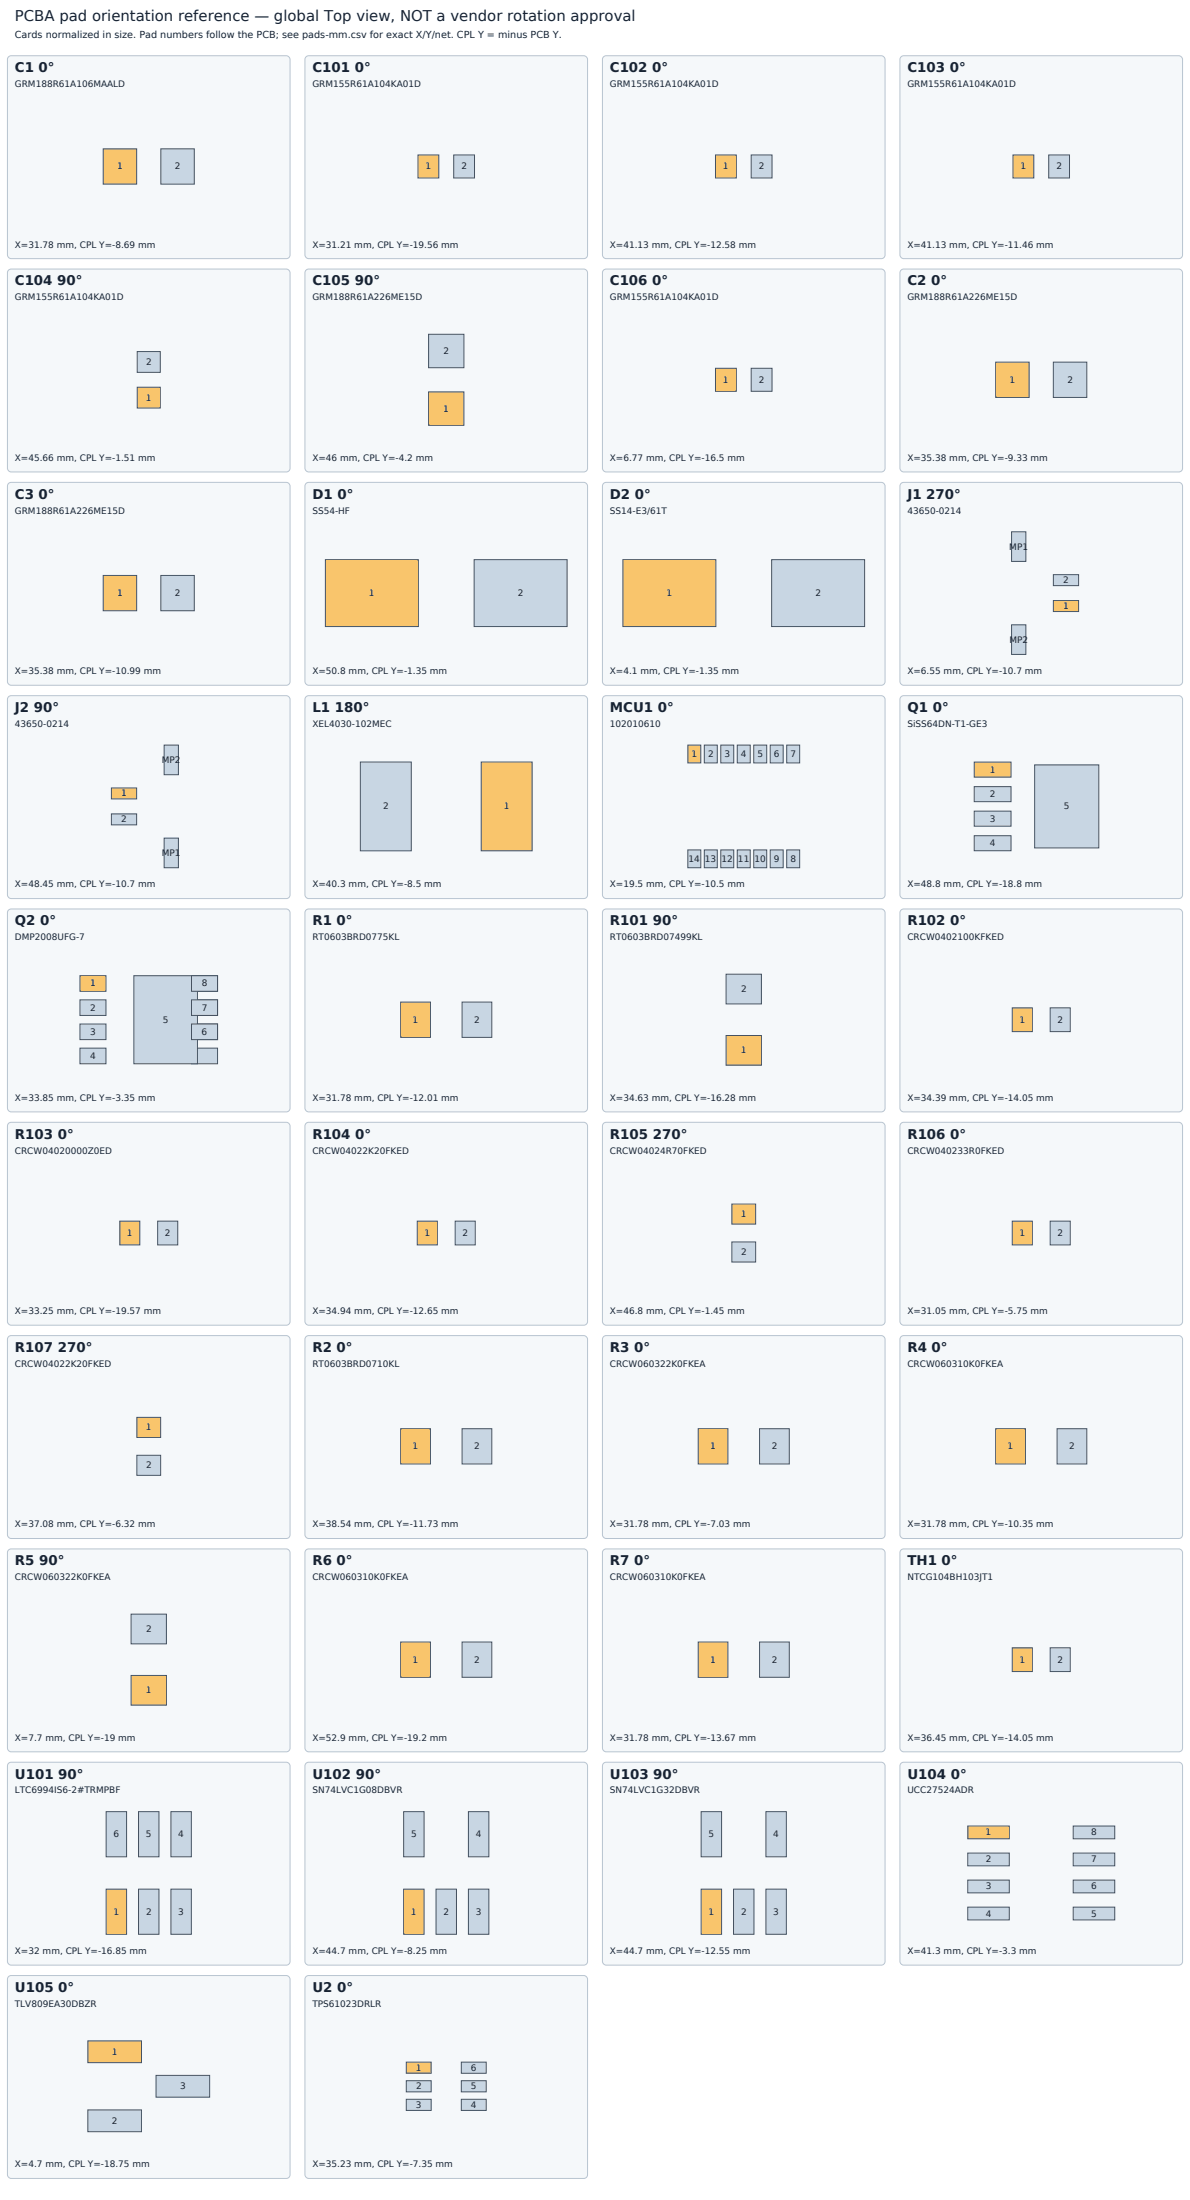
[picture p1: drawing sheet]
<svg xmlns="http://www.w3.org/2000/svg" width="423mm" height="783mm" viewBox="0 0 423 783" stroke-linecap="round" stroke-linejoin="round" font-family="sans-serif">
<path d="M2.9 20.4l1.1-.6h97.9l.7 .3 .6 1.1v69.6l-.3 .7-1 .6h-97.9l-.8-.3-.6-1v-69.6z" fill="#f5f8fa" stroke="#b8c4d0" stroke-width=".36"/>
<path d="M36.7 53h11.9v12.6h-11.9z" fill="#f9c56c" stroke="#456" stroke-width=".36"/>
<path d="M57.2 53h11.9v12.6h-11.9z" fill="#c8d6e3" stroke="#456" stroke-width=".36"/>
<path d="M109 20.1l.8-.3h97.9l.8 .3 .5 1.1v69.6l-.2 .7-1.1 .6h-97.9l-.8-.3-.5-1v-69.6z" fill="#f5f8fa" stroke="#b8c4d0" stroke-width=".36"/>
<path d="M148.7 55.2h7.4v8.2h-7.4z" fill="#f9c56c" stroke="#456" stroke-width=".36"/>
<path d="M161.4 55.2h7.4v8.2h-7.4z" fill="#c8d6e3" stroke="#456" stroke-width=".36"/>
<path d="M214.9 20.1l.7-.3h97.9l.8 .3 .6 1.1v69.6l-.3 .7-1.1 .6h-97.9l-.7-.3-.6-1v-69.6z" fill="#f5f8fa" stroke="#b8c4d0" stroke-width=".36"/>
<path d="M254.5 55.2h7.4v8.2h-7.4z" fill="#f9c56c" stroke="#456" stroke-width=".36"/>
<path d="M267.2 55.2h7.4v8.2h-7.4z" fill="#c8d6e3" stroke="#456" stroke-width=".36"/>
<path d="M320.7 20.1l.8-.3h97.9l.7 .3 .6 1.1v69.6l-.3 .7-1 .6h-97.9l-.8-.3-.6-1v-69.6z" fill="#f5f8fa" stroke="#b8c4d0" stroke-width=".36"/>
<path d="M360.4 55.2h7.4v8.2h-7.4z" fill="#f9c56c" stroke="#456" stroke-width=".36"/>
<path d="M373.1 55.2h7.4v8.2h-7.4z" fill="#c8d6e3" stroke="#456" stroke-width=".36"/>
<path d="M2.9 96.3l1.1-.5h97.9l.7 .3 .6 1v69.6l-.3 .8-1 .5h-97.9l-.8-.3-.6-1v-69.6z" fill="#f5f8fa" stroke="#b8c4d0" stroke-width=".36"/>
<path d="M48.8 137.8h8.2v7.5h-8.2z" fill="#f9c56c" stroke="#456" stroke-width=".36"/>
<path d="M48.8 125.1h8.2v7.5h-8.2z" fill="#c8d6e3" stroke="#456" stroke-width=".36"/>
<path d="M108.7 96.3l1.1-.5h97.9l.8 .3 .5 1v69.6l-.2 .8-1.1 .5h-97.9l-.8-.3-.5-1v-69.6z" fill="#f5f8fa" stroke="#b8c4d0" stroke-width=".36"/>
<path d="M152.5 139.5h12.5v11.9h-12.5z" fill="#f9c56c" stroke="#456" stroke-width=".36"/>
<path d="M152.5 119h12.5v11.9h-12.5z" fill="#c8d6e3" stroke="#456" stroke-width=".36"/>
<path d="M214.6 96.3l1-.5h97.9l.8 .3 .6 1v69.6l-.3 .8-1.1 .5h-97.9l-.7-.3-.6-1v-69.6z" fill="#f5f8fa" stroke="#b8c4d0" stroke-width=".36"/>
<path d="M254.5 131.1h7.4v8.2h-7.4z" fill="#f9c56c" stroke="#456" stroke-width=".36"/>
<path d="M267.2 131.1h7.4v8.2h-7.4z" fill="#c8d6e3" stroke="#456" stroke-width=".36"/>
<path d="M320.4 96.3l1.1-.5h97.9l.7 .3 .6 1v69.6l-.3 .8-1 .5h-97.9l-.8-.3-.6-1v-69.6z" fill="#f5f8fa" stroke="#b8c4d0" stroke-width=".36"/>
<path d="M354.2 128.9h11.9v12.6h-11.9z" fill="#f9c56c" stroke="#456" stroke-width=".36"/>
<path d="M374.7 128.9h11.9v12.6h-11.9z" fill="#c8d6e3" stroke="#456" stroke-width=".36"/>
<path d="M2.9 172.3l1.1-.6h97.9l.7 .3 .6 1v69.6l-.3 .8-1 .5h-97.9l-.8-.2-.6-1.1v-69.6z" fill="#f5f8fa" stroke="#b8c4d0" stroke-width=".36"/>
<path d="M36.7 204.9h11.9v12.5h-11.9z" fill="#f9c56c" stroke="#456" stroke-width=".36"/>
<path d="M57.2 204.9h11.9v12.5h-11.9z" fill="#c8d6e3" stroke="#456" stroke-width=".36"/>
<path d="M108.7 172.3l1.1-.6h97.9l.8 .3 .5 1v69.6l-.2 .8-1.1 .5h-97.9l-.8-.2-.5-1.1v-69.6z" fill="#f5f8fa" stroke="#b8c4d0" stroke-width=".36"/>
<path d="M115.8 199.2h33v23.8h-33z" fill="#f9c56c" stroke="#456" stroke-width=".36"/>
<path d="M168.7 199.2h33v23.8h-33z" fill="#c8d6e3" stroke="#456" stroke-width=".36"/>
<path d="M214.6 172.3l1-.6h97.9l.8 .3 .6 1v69.6l-.3 .8-1.1 .5h-97.9l-.7-.2-.6-1.1v-69.6z" fill="#f5f8fa" stroke="#b8c4d0" stroke-width=".36"/>
<path d="M221.6 199.2h33.1v23.8h-33.1z" fill="#f9c56c" stroke="#456" stroke-width=".36"/>
<path d="M274.5 199.2h33.1v23.8h-33.1z" fill="#c8d6e3" stroke="#456" stroke-width=".36"/>
<path d="M320.4 172.3l1.1-.6h97.9l.7 .3 .6 1v69.6l-.3 .8-1 .5h-97.9l-.8-.2-.6-1.1v-69.6z" fill="#f5f8fa" stroke="#b8c4d0" stroke-width=".36"/>
<path d="M374.7 213.8h9v3.9h-9z" fill="#f9c56c" stroke="#456" stroke-width=".36"/>
<g fill="#c8d6e3" stroke="#456" stroke-width=".36">
<path d="M374.7 204.6h9v3.9h-9z"/>
<path d="M359.9 189.3h5v10.6h-5z"/>
<path d="M359.9 222.4h5v10.6h-5z"/>
</g>
<path d="M2.9 248.2l1.1-.6h97.9l.7 .3 .6 1.1v69.6l-.3 .7-1 .6h-97.9l-.8-.3-.6-1v-69.6z" fill="#f5f8fa" stroke="#b8c4d0" stroke-width=".36"/>
<path d="M39.6 280.5h9v3.9h-9z" fill="#f9c56c" stroke="#456" stroke-width=".36"/>
<g fill="#c8d6e3" stroke="#456" stroke-width=".36">
<path d="M39.6 289.7h9v3.9h-9z"/>
<path d="M58.4 298.4h5.1v10.5h-5.1z"/>
<path d="M58.4 265.2h5.1v10.6h-5.1z"/>
</g>
<path d="M108.7 248.2l1.1-.6h97.9l.8 .3 .5 1.1v69.6l-.2 .7-1.1 .6h-97.9l-.8-.3-.5-1v-69.6z" fill="#f5f8fa" stroke="#b8c4d0" stroke-width=".36"/>
<path d="M171.2 271.3h18.1v31.6h-18.1z" fill="#f9c56c" stroke="#456" stroke-width=".36"/>
<path d="M128.2 271.3h18.1v31.6h-18.1z" fill="#c8d6e3" stroke="#456" stroke-width=".36"/>
<path d="M214.6 248.2l1-.6h97.9l.8 .3 .6 1.1v69.6l-.3 .7-1.1 .6h-97.9l-.7-.3-.6-1v-69.6z" fill="#f5f8fa" stroke="#b8c4d0" stroke-width=".36"/>
<path d="M244.7 265.2h4.6v6.4h-4.6z" fill="#f9c56c" stroke="#456" stroke-width=".36"/>
<g fill="#c8d6e3" stroke="#456" stroke-width=".36">
<path d="M250.6 265.2h4.6v6.4h-4.6z"/>
<path d="M256.4 265.2h4.6v6.4h-4.6z"/>
<path d="M262.3 265.2h4.6v6.4h-4.6z"/>
<path d="M268.1 265.2h4.7v6.4h-4.7z"/>
<path d="M274 265.2h4.6v6.4h-4.6z"/>
<path d="M279.9 265.2h4.6v6.4h-4.6z"/>
<path d="M279.9 302.6h4.6v6.3h-4.6z"/>
<path d="M274 302.6h4.6v6.3h-4.6z"/>
<path d="M268.1 302.6h4.7v6.3h-4.7z"/>
<path d="M262.3 302.6h4.6v6.3h-4.6z"/>
<path d="M256.4 302.6h4.6v6.3h-4.6z"/>
<path d="M250.6 302.6h4.6v6.3h-4.6z"/>
<path d="M244.7 302.6h4.6v6.3h-4.6z"/>
</g>
<path d="M320.4 248.2l1.1-.6h97.9l.7 .3 .6 1.1v69.6l-.3 .7-1 .6h-97.9l-.8-.3-.6-1v-69.6z" fill="#f5f8fa" stroke="#b8c4d0" stroke-width=".36"/>
<path d="M346.6 271.3h13.1v5.4h-13.1z" fill="#f9c56c" stroke="#456" stroke-width=".36"/>
<g fill="#c8d6e3" stroke="#456" stroke-width=".36">
<path d="M346.6 280h13.1v5.4h-13.1z"/>
<path d="M346.6 288.8h13.1v5.3h-13.1z"/>
<path d="M346.6 297.5h13.1v5.3h-13.1z"/>
<path d="M368.1 272.3h22.8v29.6h-22.8z"/>
</g>
<path d="M2.9 324.1l1.1-.5h97.9l.7 .3 .6 1v69.6l-.3 .8-1 .5h-97.9l-.8-.3-.6-1v-69.6z" fill="#f5f8fa" stroke="#b8c4d0" stroke-width=".36"/>
<g fill="#c8d6e3" stroke="#456" stroke-width=".36">
<path d="M49.2 348.9h7.9v13.2h-7.9z"/>
<path d="M49.2 363.9h7.9v13.2h-7.9z"/>
<path d="M58.6 348.9h7.9v13.2h-7.9z"/>
<path d="M58.6 363.9h7.9v13.2h-7.9z"/>
<path d="M68.1 347.3h9.3v5.6h-9.3z"/>
<path d="M68.1 355.9h9.3v5.6h-9.3z"/>
<path d="M68.1 364.5h9.3v5.6h-9.3z"/>
<path d="M68.1 373.1h9.3v5.6h-9.3z"/>
</g>
<path d="M28.4 347.3h9.3v5.6h-9.3z" fill="#f9c56c" stroke="#456" stroke-width=".36"/>
<g fill="#c8d6e3" stroke="#456" stroke-width=".36">
<path d="M28.4 355.9h9.3v5.6h-9.3z"/>
<path d="M28.4 364.5h9.3v5.6h-9.3z"/>
<path d="M28.4 373.1h9.3v5.6h-9.3z"/>
<path d="M47.6 347.3h22.6v31.4h-22.6z"/>
<path d="M68.1 364.5h9.3v5.6h-9.3z"/>
<path d="M68.1 355.9h9.3v5.6h-9.3z"/>
<path d="M68.1 347.3h9.3v5.6h-9.3z"/>
</g>
<path d="M108.7 324.1l1.1-.5h97.9l.8 .3 .5 1v69.6l-.2 .8-1.1 .5h-97.9l-.8-.3-.5-1v-69.6z" fill="#f5f8fa" stroke="#b8c4d0" stroke-width=".36"/>
<path d="M142.5 356.7h10.6v12.6h-10.6z" fill="#f9c56c" stroke="#456" stroke-width=".36"/>
<path d="M164.4 356.7h10.6v12.6h-10.6z" fill="#c8d6e3" stroke="#456" stroke-width=".36"/>
<path d="M214.6 324.1l1-.5h97.9l.8 .3 .6 1v69.6l-.3 .8-1.1 .5h-97.9l-.7-.3-.6-1v-69.6z" fill="#f5f8fa" stroke="#b8c4d0" stroke-width=".36"/>
<path d="M258.3 368.6h12.6v10.6h-12.6z" fill="#f9c56c" stroke="#456" stroke-width=".36"/>
<path d="M258.3 346.8h12.6v10.6h-12.6z" fill="#c8d6e3" stroke="#456" stroke-width=".36"/>
<path d="M320.4 324.1l1.1-.5h97.9l.7 .3 .6 1v69.6l-.3 .8-1 .5h-97.9l-.8-.3-.6-1v-69.6z" fill="#f5f8fa" stroke="#b8c4d0" stroke-width=".36"/>
<path d="M360.1 358.8h7.1v8.4h-7.1z" fill="#f9c56c" stroke="#456" stroke-width=".36"/>
<path d="M373.6 358.8h7.1v8.4h-7.1z" fill="#c8d6e3" stroke="#456" stroke-width=".36"/>
<path d="M3.2 399.8l.8-.3h97.9l.7 .3 .6 1v69.6l-.3 .8-1 .6h-97.9l-.8-.3-.6-1.1v-69.6z" fill="#f5f8fa" stroke="#b8c4d0" stroke-width=".36"/>
<path d="M42.6 434.7h7.1v8.5h-7.1z" fill="#f9c56c" stroke="#456" stroke-width=".36"/>
<path d="M56.1 434.7h7.1v8.5h-7.1z" fill="#c8d6e3" stroke="#456" stroke-width=".36"/>
<path d="M109 399.8l.8-.3h97.9l.8 .3 .5 1v69.6l-.2 .8-1.1 .6h-97.9l-.8-.3-.5-1.1v-69.6z" fill="#f5f8fa" stroke="#b8c4d0" stroke-width=".36"/>
<path d="M148.4 434.7h7.2v8.5h-7.2z" fill="#f9c56c" stroke="#456" stroke-width=".36"/>
<path d="M161.9 434.7h7.2v8.5h-7.2z" fill="#c8d6e3" stroke="#456" stroke-width=".36"/>
<path d="M214.9 399.8l.7-.3h97.9l.8 .3 .6 1v69.6l-.3 .8-1.1 .6h-97.9l-.7-.3-.6-1.1v-69.6z" fill="#f5f8fa" stroke="#b8c4d0" stroke-width=".36"/>
<path d="M260.3 428.6h8.5v7.2h-8.5z" fill="#f9c56c" stroke="#456" stroke-width=".36"/>
<path d="M260.3 442.1h8.5v7.2h-8.5z" fill="#c8d6e3" stroke="#456" stroke-width=".36"/>
<path d="M320.7 399.8l.8-.3h97.9l.7 .3 .6 1v69.6l-.3 .8-1 .6h-97.9l-.8-.3-.6-1.1v-69.6z" fill="#f5f8fa" stroke="#b8c4d0" stroke-width=".36"/>
<path d="M360.1 434.7h7.1v8.5h-7.1z" fill="#f9c56c" stroke="#456" stroke-width=".36"/>
<path d="M373.6 434.7h7.1v8.5h-7.1z" fill="#c8d6e3" stroke="#456" stroke-width=".36"/>
<path d="M3.2 475.7l.8-.2h97.9l.7 .3 .6 1v69.6l-.3 .7-1 .6h-97.9l-.8-.3-.6-1v-69.6z" fill="#f5f8fa" stroke="#b8c4d0" stroke-width=".36"/>
<path d="M48.7 504.6h8.4v7.1h-8.4z" fill="#f9c56c" stroke="#456" stroke-width=".36"/>
<path d="M48.7 518.1h8.4v7.1h-8.4z" fill="#c8d6e3" stroke="#456" stroke-width=".36"/>
<path d="M109 475.7l.8-.2h97.9l.8 .3 .5 1v69.6l-.2 .7-1.1 .6h-97.9l-.8-.3-.5-1v-69.6z" fill="#f5f8fa" stroke="#b8c4d0" stroke-width=".36"/>
<path d="M142.5 508.6h10.6v12.6h-10.6z" fill="#f9c56c" stroke="#456" stroke-width=".36"/>
<path d="M164.4 508.6h10.6v12.6h-10.6z" fill="#c8d6e3" stroke="#456" stroke-width=".36"/>
<path d="M214.9 475.7l.7-.2h97.9l.8 .3 .6 1v69.6l-.3 .7-1.1 .6h-97.9l-.7-.3-.6-1v-69.6z" fill="#f5f8fa" stroke="#b8c4d0" stroke-width=".36"/>
<path d="M248.4 508.6h10.6v12.6h-10.6z" fill="#f9c56c" stroke="#456" stroke-width=".36"/>
<path d="M270.2 508.6h10.6v12.6h-10.6z" fill="#c8d6e3" stroke="#456" stroke-width=".36"/>
<path d="M320.7 475.7l.8-.2h97.9l.7 .3 .6 1v69.6l-.3 .7-1 .6h-97.9l-.8-.3-.6-1v-69.6z" fill="#f5f8fa" stroke="#b8c4d0" stroke-width=".36"/>
<path d="M354.2 508.6h10.6v12.6h-10.6z" fill="#f9c56c" stroke="#456" stroke-width=".36"/>
<path d="M376 508.6h10.6v12.6h-10.6z" fill="#c8d6e3" stroke="#456" stroke-width=".36"/>
<path d="M3.2 551.6l.8-.2h97.9l.7 .3 .6 1v69.6l-.3 .8-1 .5h-97.9l-.8-.3-.6-1v-69.6z" fill="#f5f8fa" stroke="#b8c4d0" stroke-width=".36"/>
<path d="M46.6 596.4h12.6v10.6h-12.6z" fill="#f9c56c" stroke="#456" stroke-width=".36"/>
<path d="M46.6 574.6h12.6v10.6h-12.6z" fill="#c8d6e3" stroke="#456" stroke-width=".36"/>
<path d="M109 551.6l.8-.2h97.9l.8 .3 .5 1v69.6l-.2 .8-1.1 .5h-97.9l-.8-.3-.5-1v-69.6z" fill="#f5f8fa" stroke="#b8c4d0" stroke-width=".36"/>
<path d="M142.5 584.5h10.6v12.6h-10.6z" fill="#f9c56c" stroke="#456" stroke-width=".36"/>
<path d="M164.4 584.5h10.6v12.6h-10.6z" fill="#c8d6e3" stroke="#456" stroke-width=".36"/>
<path d="M214.9 551.6l.7-.2h97.9l.8 .3 .6 1v69.6l-.3 .8-1.1 .5h-97.9l-.7-.3-.6-1v-69.6z" fill="#f5f8fa" stroke="#b8c4d0" stroke-width=".36"/>
<path d="M248.4 584.5h10.6v12.6h-10.6z" fill="#f9c56c" stroke="#456" stroke-width=".36"/>
<path d="M270.2 584.5h10.6v12.6h-10.6z" fill="#c8d6e3" stroke="#456" stroke-width=".36"/>
<path d="M320.7 551.6l.8-.2h97.9l.7 .3 .6 1v69.6l-.3 .8-1 .5h-97.9l-.8-.3-.6-1v-69.6z" fill="#f5f8fa" stroke="#b8c4d0" stroke-width=".36"/>
<path d="M360.1 586.6h7.1v8.4h-7.1z" fill="#f9c56c" stroke="#456" stroke-width=".36"/>
<path d="M373.6 586.6h7.1v8.4h-7.1z" fill="#c8d6e3" stroke="#456" stroke-width=".36"/>
<path d="M3.2 627.6l.8-.3h97.9l.7 .3 .6 1v69.6l-.3 .8-1 .6h-97.9l-.8-.3-.6-1.1v-69.6z" fill="#f5f8fa" stroke="#b8c4d0" stroke-width=".36"/>
<path d="M37.8 672.5h7.2v16.1h-7.2z" fill="#f9c56c" stroke="#456" stroke-width=".36"/>
<g fill="#c8d6e3" stroke="#456" stroke-width=".36">
<path d="M49.3 672.5h7.3v16.1h-7.3z"/>
<path d="M60.8 672.5h7.3v16.1h-7.3z"/>
<path d="M60.8 644.9h7.3v16.1h-7.3z"/>
<path d="M49.3 644.9h7.3v16.1h-7.3z"/>
<path d="M37.8 644.9h7.2v16.1h-7.2z"/>
</g>
<path d="M109 627.6l.8-.3h97.9l.8 .3 .5 1v69.6l-.2 .8-1.1 .6h-97.9l-.8-.3-.5-1.1v-69.6z" fill="#f5f8fa" stroke="#b8c4d0" stroke-width=".36"/>
<path d="M143.6 672.5h7.3v16.1h-7.3z" fill="#f9c56c" stroke="#456" stroke-width=".36"/>
<g fill="#c8d6e3" stroke="#456" stroke-width=".36">
<path d="M155.1 672.5h7.3v16.1h-7.3z"/>
<path d="M166.6 672.5h7.3v16.1h-7.3z"/>
<path d="M166.6 644.9h7.3v16.1h-7.3z"/>
<path d="M143.6 644.9h7.3v16.1h-7.3z"/>
</g>
<path d="M214.9 627.6l.7-.3h97.9l.8 .3 .6 1v69.6l-.3 .8-1.1 .6h-97.9l-.7-.3-.6-1.1v-69.6z" fill="#f5f8fa" stroke="#b8c4d0" stroke-width=".36"/>
<path d="M249.4 672.5h7.3v16.1h-7.3z" fill="#f9c56c" stroke="#456" stroke-width=".36"/>
<g fill="#c8d6e3" stroke="#456" stroke-width=".36">
<path d="M260.9 672.5h7.3v16.1h-7.3z"/>
<path d="M272.5 672.5h7.2v16.1h-7.2z"/>
<path d="M272.5 644.9h7.2v16.1h-7.2z"/>
<path d="M249.4 644.9h7.3v16.1h-7.3z"/>
</g>
<path d="M320.7 627.6l.8-.3h97.9l.7 .3 .6 1v69.6l-.3 .8-1 .6h-97.9l-.8-.3-.6-1.1v-69.6z" fill="#f5f8fa" stroke="#b8c4d0" stroke-width=".36"/>
<path d="M344.3 650h14.7v4.6h-14.7z" fill="#f9c56c" stroke="#456" stroke-width=".36"/>
<g fill="#c8d6e3" stroke="#456" stroke-width=".36">
<path d="M344.3 659.7h14.7v4.5h-14.7z"/>
<path d="M344.3 669.3h14.7v4.5h-14.7z"/>
<path d="M344.3 678.9h14.7v4.6h-14.7z"/>
<path d="M381.8 678.9h14.8v4.6h-14.8z"/>
<path d="M381.8 669.3h14.8v4.5h-14.8z"/>
<path d="M381.8 659.7h14.8v4.5h-14.8z"/>
<path d="M381.8 650h14.8v4.6h-14.8z"/>
</g>
<path d="M3.2 703.5l.8-.2h97.9l.7 .3 .6 1v69.6l-.3 .8-1 .5h-97.9l-.8-.3-.6-1v-69.6z" fill="#f5f8fa" stroke="#b8c4d0" stroke-width=".36"/>
<path d="M31.2 726.5h19.1v7.8h-19.1z" fill="#f9c56c" stroke="#456" stroke-width=".36"/>
<g fill="#c8d6e3" stroke="#456" stroke-width=".36">
<path d="M31.2 751.1h19.1v7.8h-19.1z"/>
<path d="M55.5 738.8h19.1v7.8h-19.1z"/>
</g>
<path d="M109 703.5l.8-.2h97.9l.8 .3 .5 1v69.6l-.2 .8-1.1 .5h-97.9l-.8-.3-.5-1v-69.6z" fill="#f5f8fa" stroke="#b8c4d0" stroke-width=".36"/>
<path d="M144.5 734.1h8.9v4h-8.9z" fill="#f9c56c" stroke="#456" stroke-width=".36"/>
<g fill="#c8d6e3" stroke="#456" stroke-width=".36">
<path d="M144.5 740.7h8.9v4h-8.9z"/>
<path d="M144.5 747.3h8.9v4h-8.9z"/>
<path d="M164.1 747.3h8.9v4h-8.9z"/>
<path d="M164.1 740.7h8.9v4h-8.9z"/>
<path d="M164.1 734.1h8.9v4h-8.9z"/>
</g>
<text font-size="5.3" fill="#182333" x="5.3" y="7.4">PCBA pad orientation reference — global Top view, NOT a vendor rotation approval</text>
<g font-size="4.8" fill="#182333">
<text x="5.3" y="25.7">C1 0°</text>
<text x="111.1" y="25.7">C101 0°</text>
<text x="217" y="25.7">C102 0°</text>
<text x="322.8" y="25.7">C103 0°</text>
<text x="5.3" y="101.6">C104 90°</text>
<text x="111.1" y="101.6">C105 90°</text>
<text x="217" y="101.6">C106 0°</text>
<text x="322.8" y="101.6">C2 0°</text>
<text x="5.3" y="177.5">C3 0°</text>
<text x="111.1" y="177.5">D1 0°</text>
<text x="217" y="177.5">D2 0°</text>
<text x="322.8" y="177.5">J1 270°</text>
<text x="5.3" y="253.5">J2 90°</text>
<text x="111.1" y="253.5">L1 180°</text>
<text x="217" y="253.5">MCU1 0°</text>
<text x="322.8" y="253.5">Q1 0°</text>
<text x="5.3" y="329.4">Q2 0°</text>
<text x="111.1" y="329.4">R1 0°</text>
<text x="217" y="329.4">R101 90°</text>
<text x="322.8" y="329.4">R102 0°</text>
<text x="5.3" y="405.3">R103 0°</text>
<text x="111.1" y="405.3">R104 0°</text>
<text x="217" y="405.3">R105 270°</text>
<text x="322.8" y="405.3">R106 0°</text>
<text x="5.3" y="481.3">R107 270°</text>
<text x="111.1" y="481.3">R2 0°</text>
<text x="217" y="481.3">R3 0°</text>
<text x="322.8" y="481.3">R4 0°</text>
<text x="5.3" y="557.2">R5 90°</text>
<text x="111.1" y="557.2">R6 0°</text>
<text x="217" y="557.2">R7 0°</text>
<text x="322.8" y="557.2">TH1 0°</text>
<text x="5.3" y="633.1">U101 90°</text>
<text x="111.1" y="633.1">U102 90°</text>
<text x="217" y="633.1">U103 90°</text>
<text x="322.8" y="633.1">U104 0°</text>
<text x="5.3" y="709.1">U105 0°</text>
<text x="111.1" y="709.1">U2 0°</text>
</g>
<text font-size="3.4" fill="#182333" x="5.3" y="13.5">Cards normalized in size. Pad numbers follow the PCB; see pads-mm.csv for exact X/Y/net. CPL Y = minus PCB Y.</text>
<g font-size="3.2" fill="#182333">
<text x="5.3" y="31">GRM188R61A106MAALD</text>
<text x="111.1" y="31">GRM155R61A104KA01D</text>
<text x="217" y="31">GRM155R61A104KA01D</text>
<text x="322.8" y="31">GRM155R61A104KA01D</text>
<text x="41.6" y="60.3">1</text>
<text x="62.2" y="60.3">2</text>
<text x="151.4" y="60.3">1</text>
<text x="164.1" y="60.3">2</text>
<text x="257.2" y="60.3">1</text>
<text x="270" y="60.3">2</text>
<text x="363" y="60.3">1</text>
<text x="375.8" y="60.3">2</text>
<text x="5.3" y="88.1">X=31.78 mm, CPL Y=-8.69 mm</text>
<text x="111.1" y="88.1">X=31.21 mm, CPL Y=-19.56 mm</text>
<text x="217" y="88.1">X=41.13 mm, CPL Y=-12.58 mm</text>
<text x="322.8" y="88.1">X=41.13 mm, CPL Y=-11.46 mm</text>
<text x="5.3" y="106.9">GRM155R61A104KA01D</text>
<text x="111.1" y="106.9">GRM188R61A226ME15D</text>
<text x="217" y="106.9">GRM155R61A104KA01D</text>
<text x="322.8" y="106.9">GRM188R61A226ME15D</text>
<text x="51.9" y="129.9">2</text>
<text x="157.8" y="126">2</text>
<text x="257.2" y="136.3">1</text>
<text x="270" y="136.3">2</text>
<text x="359.1" y="136.3">1</text>
<text x="379.7" y="136.3">2</text>
<text x="51.9" y="142.6">1</text>
<text x="157.7" y="146.5">1</text>
<text x="5.3" y="164">X=45.66 mm, CPL Y=-1.51 mm</text>
<text x="111.1" y="164">X=46 mm, CPL Y=-4.2 mm</text>
<text x="217" y="164">X=6.77 mm, CPL Y=-16.5 mm</text>
<text x="322.8" y="164">X=35.38 mm, CPL Y=-9.33 mm</text>
<text x="5.3" y="182.8">GRM188R61A226ME15D</text>
<text x="111.1" y="182.8">SS54-HF</text>
<text x="217" y="182.8">SS14-E3/61T</text>
<text x="322.8" y="182.8">43650-0214</text>
<text x="359.1" y="195.6">MP1</text>
<text x="378.2" y="207.6">2</text>
<text x="41.6" y="212.2">1</text>
<text x="62.2" y="212.2">2</text>
<text x="131.3" y="212.2">1</text>
<text x="184.2" y="212.2">2</text>
<text x="237.1" y="212.2">1</text>
<text x="290.1" y="212.2">2</text>
<text x="378.2" y="216.8">1</text>
<text x="359.1" y="228.8">MP2</text>
<text x="5.3" y="240">X=35.38 mm, CPL Y=-10.99 mm</text>
<text x="111.1" y="240">X=50.8 mm, CPL Y=-1.35 mm</text>
<text x="217" y="240">X=4.1 mm, CPL Y=-1.35 mm</text>
<text x="322.8" y="240">X=6.55 mm, CPL Y=-10.7 mm</text>
<text x="5.3" y="258.8">43650-0214</text>
<text x="111.1" y="258.8">XEL4030-102MEC</text>
<text x="217" y="258.8">102010610</text>
<text x="322.8" y="258.8">SiSS64DN-T1-GE3</text>
<text x="246" y="269.5">1</text>
<text x="251.9" y="269.5">2</text>
<text x="257.7" y="269.5">3</text>
<text x="263.6" y="269.5">4</text>
<text x="269.5" y="269.5">5</text>
<text x="275.3" y="269.5">6</text>
<text x="281.2" y="269.5">7</text>
<text x="57.6" y="271.6">MP2</text>
<text x="352.1" y="275">1</text>
<text x="43.1" y="283.5">1</text>
<text x="352.2" y="283.8">2</text>
<text x="43.1" y="292.7">2</text>
<text x="136.3" y="288.1">2</text>
<text x="179.2" y="288.1">1</text>
<text x="352.1" y="292.5">3</text>
<text x="378.5" y="288.1">5</text>
<text x="57.6" y="304.7">MP1</text>
<text x="352.1" y="301.2">4</text>
<text x="244.9" y="306.8">14</text>
<text x="250.8" y="306.8">13</text>
<text x="256.7" y="306.8">12</text>
<text x="262.5" y="306.8">11</text>
<text x="268.4" y="306.8">10</text>
<text x="275.3" y="306.8">9</text>
<text x="281.2" y="306.8">8</text>
<text x="5.3" y="315.9">X=48.45 mm, CPL Y=-10.7 mm</text>
<text x="111.1" y="315.9">X=40.3 mm, CPL Y=-8.5 mm</text>
<text x="217" y="315.9">X=19.5 mm, CPL Y=-10.5 mm</text>
<text x="322.8" y="315.9">X=48.8 mm, CPL Y=-18.8 mm</text>
<text x="5.3" y="334.7">DMP2008UFG-7</text>
<text x="111.1" y="334.7">RT0603BRD0775KL</text>
<text x="217" y="334.7">RT0603BRD07499KL</text>
<text x="322.8" y="334.7">CRCW0402100KFKED</text>
<text x="32" y="351.2">1</text>
<text x="71.8" y="351.2">8</text>
<text x="263.6" y="353.2">2</text>
<text x="32.1" y="359.8">2</text>
<text x="71.8" y="359.8">7</text>
<text x="57.9" y="364.1">5</text>
<text x="146.8" y="364.1">1</text>
<text x="168.7" y="364.1">2</text>
<text x="362.6" y="364.1">1</text>
<text x="376.2" y="364.1">2</text>
<text x="32.1" y="368.4">3</text>
<text x="71.7" y="368.4">6</text>
<text x="32.1" y="377">4</text>
<text x="263.5" y="375">1</text>
<text x="5.3" y="391.8">X=33.85 mm, CPL Y=-3.35 mm</text>
<text x="111.1" y="391.8">X=31.78 mm, CPL Y=-12.01 mm</text>
<text x="217" y="391.8">X=34.63 mm, CPL Y=-16.28 mm</text>
<text x="322.8" y="391.8">X=34.39 mm, CPL Y=-14.05 mm</text>
<text x="5.3" y="410.6">CRCW04020000Z0ED</text>
<text x="111.1" y="410.6">CRCW04022K20FKED</text>
<text x="217" y="410.6">CRCW04024R70FKED</text>
<text x="322.8" y="410.6">CRCW040233R0FKED</text>
<text x="263.5" y="433.3">1</text>
<text x="45.1" y="440">1</text>
<text x="58.7" y="440">2</text>
<text x="151" y="440">1</text>
<text x="164.5" y="440">2</text>
<text x="362.6" y="440">1</text>
<text x="376.2" y="440">2</text>
<text x="263.6" y="446.7">2</text>
<text x="5.3" y="467.8">X=33.25 mm, CPL Y=-19.57 mm</text>
<text x="111.1" y="467.8">X=34.94 mm, CPL Y=-12.65 mm</text>
<text x="217" y="467.8">X=46.8 mm, CPL Y=-1.45 mm</text>
<text x="322.8" y="467.8">X=31.05 mm, CPL Y=-5.75 mm</text>
<text x="5.3" y="486.6">CRCW04022K20FKED</text>
<text x="111.1" y="486.6">RT0603BRD0710KL</text>
<text x="217" y="486.6">CRCW060322K0FKEA</text>
<text x="322.8" y="486.6">CRCW060310K0FKEA</text>
<text x="51.9" y="509.2">1</text>
<text x="146.8" y="515.9">1</text>
<text x="168.7" y="515.9">2</text>
<text x="252.6" y="515.9">1</text>
<text x="274.5" y="515.9">2</text>
<text x="358.5" y="515.9">1</text>
<text x="380.4" y="515.9">2</text>
<text x="51.9" y="522.7">2</text>
<text x="5.3" y="543.7">X=37.08 mm, CPL Y=-6.32 mm</text>
<text x="111.1" y="543.7">X=38.54 mm, CPL Y=-11.73 mm</text>
<text x="217" y="543.7">X=31.78 mm, CPL Y=-7.03 mm</text>
<text x="322.8" y="543.7">X=31.78 mm, CPL Y=-10.35 mm</text>
<text x="5.3" y="562.5">CRCW060322K0FKEA</text>
<text x="111.1" y="562.5">CRCW060310K0FKEA</text>
<text x="217" y="562.5">CRCW060310K0FKEA</text>
<text x="322.8" y="562.5">NTCG104BH103JT1</text>
<text x="51.9" y="581">2</text>
<text x="146.8" y="591.9">1</text>
<text x="168.7" y="591.9">2</text>
<text x="252.6" y="591.9">1</text>
<text x="274.5" y="591.9">2</text>
<text x="362.6" y="591.9">1</text>
<text x="376.2" y="591.9">2</text>
<text x="51.9" y="602.8">1</text>
<text x="5.3" y="619.7">X=7.7 mm, CPL Y=-19 mm</text>
<text x="111.1" y="619.7">X=52.9 mm, CPL Y=-19.2 mm</text>
<text x="217" y="619.7">X=31.78 mm, CPL Y=-13.67 mm</text>
<text x="322.8" y="619.7">X=36.45 mm, CPL Y=-14.05 mm</text>
<text x="5.3" y="638.4">LTC6994IS6-2#TRMPBF</text>
<text x="111.1" y="638.4">SN74LVC1G08DBVR</text>
<text x="217" y="638.4">SN74LVC1G32DBVR</text>
<text x="322.8" y="638.4">UCC27524ADR</text>
<text x="350.6" y="653.4">1</text>
<text x="388.2" y="653.4">8</text>
<text x="40.4" y="654">6</text>
<text x="51.9" y="654">5</text>
<text x="63.4" y="654">4</text>
<text x="146.2" y="654">5</text>
<text x="169.3" y="654">4</text>
<text x="252.1" y="654">5</text>
<text x="275.1" y="654">4</text>
<text x="350.7" y="663">2</text>
<text x="388.2" y="663">7</text>
<text x="350.7" y="672.6">3</text>
<text x="388.2" y="672.6">6</text>
<text x="40.4" y="681.6">1</text>
<text x="51.9" y="681.6">2</text>
<text x="63.4" y="681.6">3</text>
<text x="146.2" y="681.6">1</text>
<text x="157.8" y="681.6">2</text>
<text x="169.3" y="681.6">3</text>
<text x="252" y="681.6">1</text>
<text x="263.6" y="681.6">2</text>
<text x="275.1" y="681.6">3</text>
<text x="350.7" y="682.2">4</text>
<text x="388.2" y="682.2">5</text>
<text x="5.3" y="695.6">X=32 mm, CPL Y=-16.85 mm</text>
<text x="111.1" y="695.6">X=44.7 mm, CPL Y=-8.25 mm</text>
<text x="217" y="695.6">X=44.7 mm, CPL Y=-12.55 mm</text>
<text x="322.8" y="695.6">X=41.3 mm, CPL Y=-3.3 mm</text>
<text x="5.3" y="714.4">TLV809EA30DBZR</text>
<text x="111.1" y="714.4">TPS61023DRLR</text>
<text x="39.8" y="731.5">1</text>
<text x="147.9" y="737.1">1</text>
<text x="167.5" y="737.1">6</text>
<text x="64" y="743.7">3</text>
<text x="148" y="743.7">2</text>
<text x="167.5" y="743.7">5</text>
<text x="148" y="750.4">3</text>
<text x="167.5" y="750.4">4</text>
<text x="39.8" y="756">2</text>
<text x="5.3" y="771.5">X=4.7 mm, CPL Y=-18.75 mm</text>
<text x="111.1" y="771.5">X=35.23 mm, CPL Y=-7.35 mm</text>
</g>
</svg>
